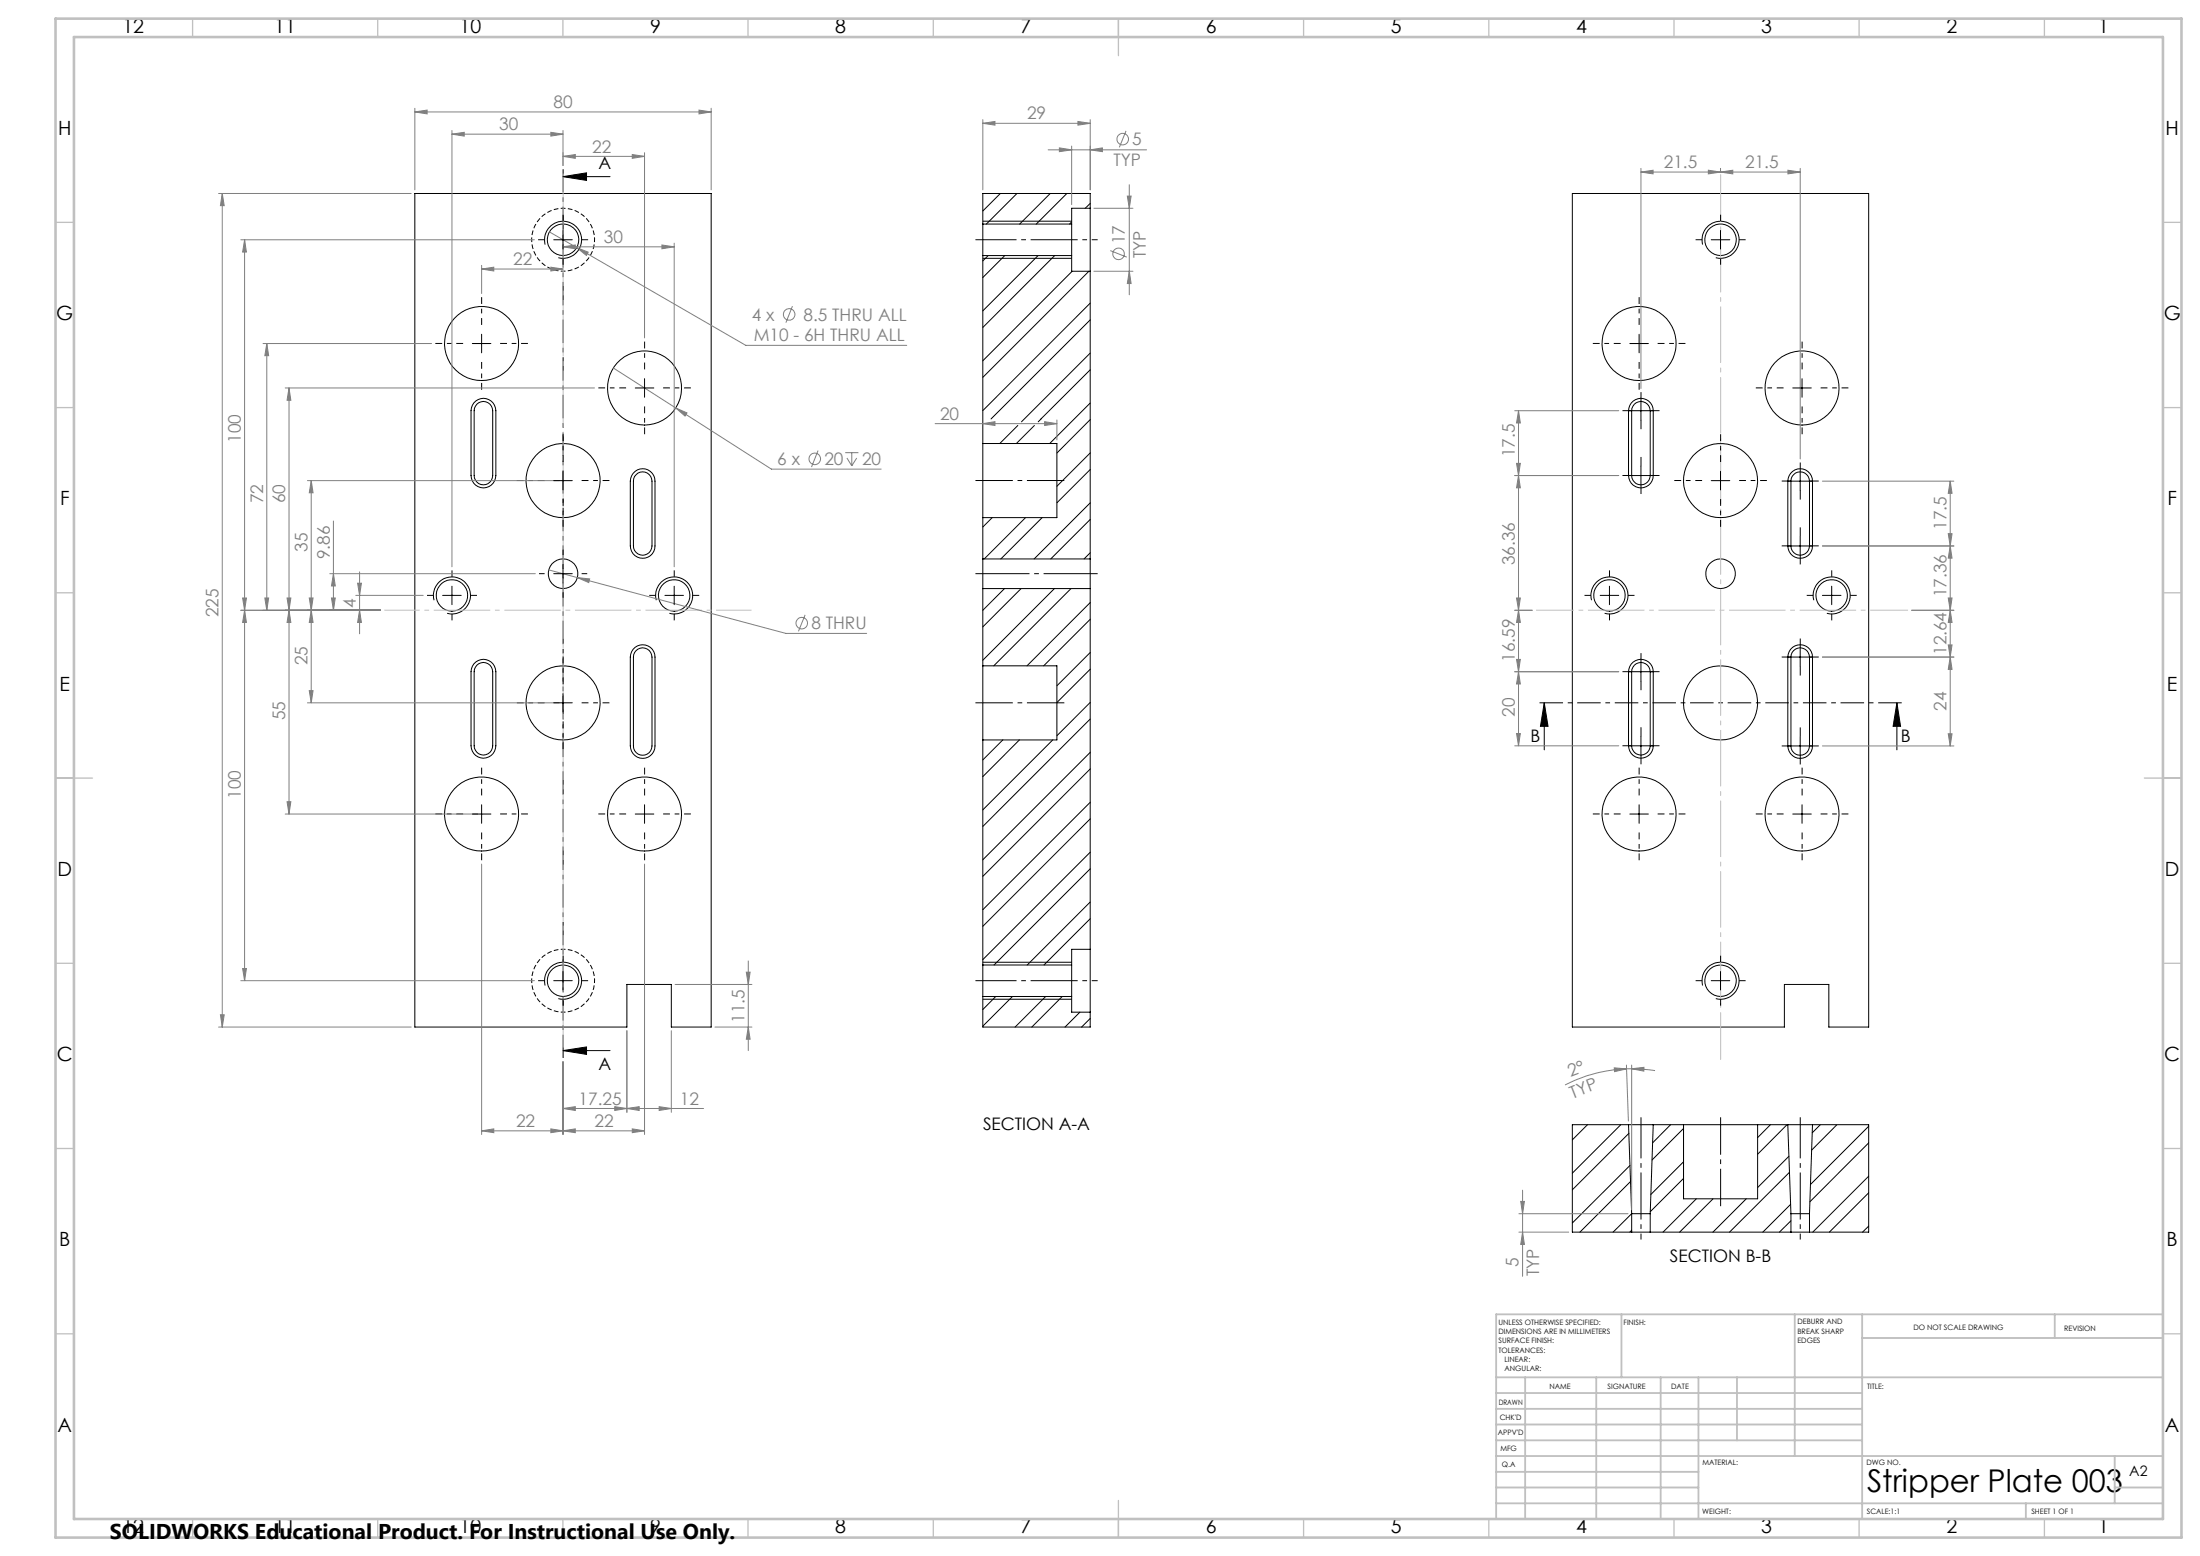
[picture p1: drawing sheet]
<svg xmlns="http://www.w3.org/2000/svg" width="594mm" height="420mm" viewBox="0 0 594 420" stroke-linecap="round" stroke-linejoin="round" font-family="sans-serif">
<path d="M152 56.2a8.5 8.5 0 0 1 7.6 12.4 8.5 8.5 0 0 1-14.5 1 8.5 8.5 0 0 1 5.8-13.3l1.1-.1M152 256.2a8.5 8.5 0 0 1 7.6 12.4 8.5 8.5 0 0 1-14.5 1 8.5 8.5 0 0 1 5.8-13.3l1.1-.1" fill="none" stroke="#000" stroke-width=".27" stroke-dasharray="1.3 .6" stroke-dashoffset=".6" stroke-linecap="butt"/>
<g fill="none" stroke="#000" stroke-width=".27">
<path d="M112 52.2h80v225h-10.7v-11.5h-12v11.5h-57.3zM152 47.7l6.4-1v2zM152 47.7h12.7M265.4 59.7h23.9M270.1 52.2l-4.7 4.8M274.6 52.2l-8.3 8.3M283.6 52.2l-8.3 8.3M288 52.2l-8.2 8.3M289.3 59.9l-.5 .6M294.4 56.2v17M294.4 56.2v-4h-29v8.3M294.4 54.9l-1.4 1.3"/>
<path d="M294.4 56.2h-5.1v4.3M424.5 52.2h80v225h-10.7v-11.5h-12v11.5h-57.3zM147.2 66a5 5 0 0 1 4.4-6.3 5 5 0 0 1 5.4 5.4 5 5 0 0 1-6.3 4.5M149.5 64.7h5M152 62.2v5M265.4 60.5v8.5M265.4 69h23.9M265.4 60.5h23.9M265.4 69v50.7M265.4 69.7h23.9M266.8 69l-1.4 1.4M271.3 69l-5.9 5.9"/>
<path d="M280.3 69l-14.9 14.9M284.8 69l-19.4 19.4M289.3 60.5v8.5M289.3 69v4.2h5.1M289.5 73.2l-24.1 24.2M294 73.2l-28.6 28.7M294.4 73.2v77.7M459.7 66a5 5 0 0 1 4.4-6.3 5 5 0 0 1 5.4 5.4 5 5 0 0 1-6.2 4.5M462 64.7h5M464.5 62.2v5M127.5 92.7h5M130 90.2v5"/>
<path d="M294.4 81.8l-29 29M294.4 95.3l-18.6 18.6M294.4 86.3l-26.8 26.8M294.4 99.8l-13.3 13.3M440.1 92.7h5M442.6 90.2v5M128.4 108.2a3.4 3.4 0 0 1 3.6-.3 3.4 3.4 0 0 1 1.9 3v17.5a3.4 3.4 0 0 1-3.4 3.3 3.4 3.4 0 0 1-3.3-3.3v-17.5a3.5 3.5 0 0 1 1.2-2.7zM128.8 109.1a2.51 2.51 0 0 1 2.7-.5 2.51 2.51 0 0 1 1.5 2.3v17.5a2.5 2.5 0 0 1-2.5 2.5 2.5 2.5 0 0 1-2.5-2.5v-17.5l.1-.7zM171.5 104.7h5M174 102.2v5M265.4 119.7v20M265.4 119.7h20v20h-20"/>
<path d="M274.8 114.8l-4.9 4.9M279.3 114.8l-4.9 4.9M281.1 113.1l-.8 .8M294.4 108.8l-11 10.9M294.4 113.3l-9 9M439.7 110.9a3.3 3.3 0 0 1 3.3-3.4 3.3 3.3 0 0 1 3.4 3.4M439.7 110.9v17.5M439.7 110.9h6.7M441.3 109.1a2.51 2.51 0 0 1 2.7-.5 2.51 2.51 0 0 1 1.6 2.3v17.5a2.5 2.5 0 0 1-2.5 2.5 2.5 2.5 0 0 1-2.6-2.5v-17.5l.1-.7zM443.1 108.4v5M446.4 110.9v17.5M484 104.7h5.1"/>
<path d="M486.6 102.2v5M149.5 129.7h5M152 127.2v5M170.9 127.8a3.3 3.3 0 0 1 3.7-1.1 3.3 3.3 0 0 1 2.2 3.2v17.5a3.3 3.3 0 0 1-3.3 3.3 3.3 3.3 0 0 1-3.3-3.3v-17.5l.3-1.5zM171.8 128.1a2.49 2.49 0 0 1 2.7-.5 2.49 2.49 0 0 1 1.5 2.3v17.5a2.5 2.5 0 0 1-2.5 2.5 2.5 2.5 0 0 1-2.5-2.5v-17.5l.3-1.3zM265.4 139.7v11.2M267.9 139.7l-2.5 2.6M276.9 139.7l-11.2 11.2M281.4 139.7l-11.2 11.2M294.4 135.7l-15.2 15.2M294.4 122.3l-9 9M294.4 126.7l-9 9"/>
<path d="M439.7 128.4a3.3 3.3 0 0 0 3.3 3.3 3.3 3.3 0 0 0 3.4-3.3M439.7 128.4h6.7M443.1 125.9v5M462 129.7h5M464.5 127.2v5M482.7 129.9a3.3 3.3 0 0 1 3.3-3.4 3.3 3.3 0 0 1 3.4 3.4M482.7 129.9v17.5M482.7 129.9h6.7M484.3 128.1a2.49 2.49 0 0 1 2.7-.5 2.49 2.49 0 0 1 1.6 2.3v17.5a2.5 2.5 0 0 1-2.5 2.5 2.5 2.5 0 0 1-2.5-2.5v-17.5l.3-1.3zM486.1 127.4v5M489.4 129.9v17.5M122 158.2v5"/>
<path d="M149.5 154.9h5M152 152.3v5.1M182 158.2v5M265.4 150.9v8M265.4 158.9h29M265.4 158.9v20.8M265.4 150.9h29M271.2 158.9l-5.8 5.8M275.7 158.9l-10.3 10.3M284.7 158.9l-19.3 19.3M289.2 158.9l-20.9 20.8M294.4 150.9v8"/>
<path d="M294.4 149.2l-1.7 1.7M294.4 140.2l-10.7 10.7M294.4 158.9v97.3M434.6 158.2v5M482.7 147.4a3.3 3.3 0 0 0 3.3 3.3 3.3 3.3 0 0 0 3.4-3.3M482.7 147.4h6.7M486.1 144.9v5M494.6 158.2v5M117.2 162a5 5 0 0 1 4.4-6.3 5 5 0 0 1 5.4 5.5 5 5 0 0 1-6.3 4.3M119.5 160.7h5M127.9 179.2a3.4 3.4 0 0 1 3.7-1 3.4 3.4 0 0 1 2.3 3.1v20a3.4 3.4 0 0 1-3.4 3.4 3.4 3.4 0 0 1-3.3-3.4v-20l.3-1.4zM128.8 179.5a2.51 2.51 0 0 1 2.7-.5 2.51 2.51 0 0 1 1.5 2.3v20a2.5 2.5 0 0 1-2.5 2.5 2.5 2.5 0 0 1-2.5-2.5v-20l.1-.6z"/>
<path d="M170.9 175.3a3.3 3.3 0 0 1 3.7-1.1 3.3 3.3 0 0 1 2.2 3.2v23.9a3.3 3.3 0 0 1-3.3 3.4 3.3 3.3 0 0 1-3.3-3.4v-23.9l.3-1.5zM171.8 175.6a2.51 2.51 0 0 1 2.7-.5 2.51 2.51 0 0 1 1.5 2.3v23.9a2.5 2.5 0 0 1-2.5 2.6 2.5 2.5 0 0 1-2.5-2.6v-23.9l.3-1.3zM177.2 162a5 5 0 0 1 4.4-6.3 5 5 0 0 1 5.4 5.5 5 5 0 0 1-6.3 4.3M179.5 160.7h5M265.4 179.7v20M265.4 179.7h20v20h-20M294.4 162.6l-17.1 17.1M294.4 176.1l-9 9M294.4 167.2l-12.6 12.5M429.7 162a5 5 0 0 1 4.4-6.3 5 5 0 0 1 5.4 5.5 5 5 0 0 1-6.3 4.3M432 160.7h5.1M441.3 179.5a2.51 2.51 0 0 1 2.7-.5 2.51 2.51 0 0 1 1.6 2.3v20a2.5 2.5 0 0 1-2.5 2.5 2.5 2.5 0 0 1-2.6-2.5v-20l.1-.6z"/>
<path d="M443.1 178.8v5M482.7 177.4a3.3 3.3 0 0 1 3.3-3.4 3.3 3.3 0 0 1 3.4 3.4M482.7 177.4v23.9M482.7 177.4h6.7M484.3 175.6a2.51 2.51 0 0 1 2.7-.5 2.51 2.51 0 0 1 1.6 2.3v23.9a2.5 2.5 0 0 1-2.5 2.6 2.5 2.5 0 0 1-2.5-2.6v-23.9l.3-1.3zM486.1 174.9v5M489.4 177.4v23.9M489.7 162a5 5 0 0 1 4.4-6.3 5 5 0 0 1 5.4 5.5 5 5 0 0 1-6.2 4.3M492.1 160.7h5M149.5 189.7h5M152 187.2v5M265.4 199.7v60.8"/>
<path d="M270.8 199.7l-5.4 5.4M275.2 199.7l-9.8 9.9M284.2 199.7l-18.8 18.9M294.4 189.6l-9 9M294.4 180.6l-9 9M294.4 194.1l-29 29M416.9 189.7l1.1 6.4h-2.1zM416.9 189.7v12.7M439.7 181.3a3.3 3.3 0 0 1 3.3-3.3 3.3 3.3 0 0 1 3.4 3.3M439.7 181.3v20M439.7 181.3h6.7M443.1 198.8v5"/>
<path d="M446.4 181.3v20M486.1 198.9v5M512.2 189.7l1 6.4h-2.1zM512.2 189.7v12.7M127.5 219.7h5M130 217.2v5M171.5 219.7h5M174 217.2v5M294.4 203.1l-29 29M294.4 216.6l-29 29M294.4 207.6l-29 29M439.7 201.3a3.3 3.3 0 0 0 3.3 3.4 3.3 3.3 0 0 0 3.4-3.4"/>
<path d="M439.7 201.3h6.7M440.1 219.7h5M442.6 217.2v5M482.7 201.3a3.3 3.3 0 0 0 3.3 3.4 3.3 3.3 0 0 0 3.4-3.4M482.7 201.3h6.7M484 219.7h5.1M486.6 217.2v5M294.4 230l-29 29M294.4 221l-29 29M294.4 234.5l-26 26M265.4 259.7h23.9M294.4 256.2v17"/>
<path d="M294.4 243.5l-17 17M294.4 248l-12.5 12.5M294.4 256.2h-5.1v4.3M147.2 266a5 5 0 0 1 4.4-6.3 5 5 0 0 1 5.4 5.4 5 5 0 0 1-6.3 4.4M149.5 264.7h5M152 262.2v5M265.4 260.5v8.5M265.4 269v8.2h29v-4M265.4 269h23.9M265.4 260.5h23.9M265.4 269.7h23.9M268.9 269l-3.5 3.5"/>
<path d="M273.4 269l-8 8M282.3 269l-8.2 8.2M286.8 269l-8.2 8.2M289.3 260.5v8.5M289.3 269v4.2h5.1M291.6 273.2l-4.1 4M294.4 274.9l-2.4 2.3M459.7 266a5 5 0 0 1 4.4-6.3 5 5 0 0 1 5.4 5.4 5 5 0 0 1-6.2 4.4M462 264.7h5M464.5 262.2v5M152 283.6l6.4-1v2zM152 283.6h12.7"/>
<path d="M428.6 303.6l-4.1 4.1M437.6 303.6l-13.1 13.1M439.7 303.6h6.7M439.7 303.6h-15.2v29h16M439.7 303.6l.8 24M439.8 305.9l-15.3 15.3M440.1 314.6l-15.6 15.5M440.2 318.9l-13.6 13.7M446.4 303.6h8.2M446.4 303.6l-.8 24M451.1 303.6l-4.9 4.9M454.6 303.6h20"/>
<path d="M454.6 313.6l-8.9 8.8M454.6 304.6l-8.5 8.5M454.6 318.1l-9 9M454.6 303.6v20h20v-20M474.6 303.6h8.1M478 303.6l-3.4 3.5M482.5 303.6l-7.9 8M482.7 303.6h6.7M482.7 303.6l.9 24M483 312.1l-8.4 8.5M483.2 316.4l-16.2 16.2M489.4 303.6h15.1v29h-15.9"/>
<path d="M489.4 303.6l-.8 24M491.5 303.6l-2.2 2.2M496 303.6l-6.8 6.8M504.5 304l-15.7 15.7M504.5 317.5l-15.1 15.1M504.5 308.5l-15.8 15.9M440.5 327.6h5.1M440.5 332.6h5.1M440.5 327.6v5M440.5 332.1l-.4 .5M440.5 327.6l-5 5M445.6 327.6v5"/>
<path d="M445.6 332.6h38M458 323.6l-9 9M462.5 323.6l-9 9M471.5 323.6l-9 9M483.4 325.1l-7.4 7.5M483.6 327.6h5M483.6 332.6h5M483.6 327.6v5M483.6 329.5l-3.2 3.1M488.6 327.6v5M504.5 331l-1.6 1.6M504.5 322l-10.6 10.6"/>
<circle cx="152" cy="64.7" r="4.3"/>
<circle cx="464.5" cy="64.7" r="4.3"/>
<circle cx="130" cy="92.7" r="10"/>
<circle cx="442.5" cy="92.7" r="10"/>
<circle cx="174" cy="104.7" r="10"/>
<circle cx="486.5" cy="104.7" r="10"/>
<circle cx="152" cy="129.7" r="10"/>
<circle cx="464.6" cy="129.7" r="10"/>
<circle cx="152" cy="154.9" r="4"/>
<circle cx="464.6" cy="154.9" r="4"/>
<circle cx="122" cy="160.7" r="4.2"/>
<circle cx="182" cy="160.7" r="4.3"/>
<circle cx="434.6" cy="160.7" r="4.2"/>
<circle cx="494.6" cy="160.7" r="4.3"/>
<circle cx="152" cy="189.7" r="10"/>
<circle cx="464.6" cy="189.7" r="10"/>
<circle cx="130" cy="219.7" r="10"/>
<circle cx="174" cy="219.7" r="10"/>
<circle cx="442.5" cy="219.7" r="10"/>
<circle cx="486.5" cy="219.7" r="10"/>
<circle cx="152" cy="264.7" r="4.3"/>
<circle cx="464.5" cy="264.7" r="4.2"/>
</g>
<g fill="none" stroke="#808080" stroke-width=".27">
<path d="M112 30.2l3.3-.5v1zM112 29.2v22M112 30.2h80M122 36.2l3.3-.5v1zM122 35.2v117.8M122 36.2h30M148.7 35.7l3.3 .5-3.3 .5zM152 35.2v9.5M188.7 29.7l3.3 .5-3.3 .5zM192 29.2v22M265.4 33.3l3.2-.5v1zM265.4 32.3v18.9"/>
<path d="M265.4 33.3h29M286 39.9l3.3 .5-3.3 .5zM289.3 39.4v15.8M291 32.8l3.4 .5-3.4 .5zM294.4 32.3v18.9M304 35.3l-1.8 4.5M59 52.2h52M60 52.2l.5 3.3h-1zM60 52.2v225M152 42.2l3.3-.5v1zM152 42.2h22M170.7 41.7l3.3 .5-3.3 .5z"/>
<path d="M174 41.2v50M283 40.4h26.6M294.4 40.4l3.2-.5v1zM295.3 56.2h10.6M304.4 52.9h1l-.5 3.3zM304.9 49.9v29.7M443.1 46.4l3.2-.5v1zM443.1 45.5v59.4M443.1 46.4h43M461.3 45.9l3.2 .5-3.2 .5zM464.5 46.4l3.4-.5v1zM464.5 45.5v.6"/>
<path d="M482.7 45.9l3.4 .5-3.4 .5zM486.1 45.5v78.4M65 64.7h79.3M66 64.7l.5 3.3h-1zM66 64.7v200M130 72.6l3.3-.5v1zM130 71.6v7.6M130 72.6h22M148.3 62.6l7.4 4.2M148.7 72.1l3.3 .5-3.3 .5zM152 66.6l3.3-.5v1.1zM152 66.6h30"/>
<path d="M155.7 66.8l3.1 1.3-.5 .9zM155.7 66.8l45.7 26.4h43.4M178.7 66.1l3.3 .5-3.3 .6zM182 65.6v87.4M295.3 73.2h10.6M299.8 67.6l4.4 1.8M304.9 73.2l.5 3.3h-1zM71 92.7h45.5M72 92.7l.5 3.3h-1zM72 92.7v72M165.6 99.3l42.7 27.3h29.6M214 82.6l-1.8 4.5"/>
<path d="M77 104.7h83.5M78 104.7l.5 3.3h-1zM78 104.7v115M182.5 110.1l3 1.4-.5 .8zM252.5 114.4h32.9M265.4 114.4l3.2-.6v1zM282 113.8l3.4 .6-3.4 .4zM285.4 113.4v5.3M409 110.9h28.1M410 110.9l.5 3.3h-1zM410 110.9v90.4M83 129.7h68"/>
<path d="M84 129.7l.5 3.3h-1zM84 129.7v60M220.9 121.6l-1.8 4.5M228.2 122.2h3.6M228.7 123.6l1.3 2.1M230 122.2v3.5M231.3 123.6l-1.3 2.1M409 128.4h28.1M409.5 125.1h1l-.5 3.3zM410 128.4l.5 3.3h-1zM492.1 129.9h35.4M526.6 129.9l.4 3.3h-1z"/>
<path d="M526.6 129.9v71.4M89 154.9h55.5M90 154.9l.5 3.3h-1zM90 140.6v24.1M96.6 157.4h1l-.5 3.3zM97.1 154.4v16.7M148.2 153.8l7.7 2.1M155.9 155.9l3.3 .4-.2 1zM155.9 155.9l56.3 15.1h21.8M492.1 147.4h35.4M526 144.1h1l-.4 3.3zM526.6 147.4l.4 3.3h-1z"/>
<path d="M65 164.7h37.7M65.5 161.4h1l-.5 3.3zM66 164.7l.5 3.3h-1zM71.5 161.4h1l-.5 3.3zM77.5 161.4h1l-.5 3.3zM78 164.7l.5 3.3h-1zM83.5 161.4h1l-.5 3.3zM84 164.7l.5 3.3h-1zM89.5 161.4h1l-.5 3.3zM96.1 160.7h18.2M97.1 164.7l.5 3.3h-1zM217.4 166l-1.8 4.4"/>
<path d="M409 164.7h4.7M409.5 161.4h1l-.5 3.3zM409.5 178h1l-.5 3.3zM410 164.7l.5 3.3h-1zM492.1 177.4h35.4M516.1 164.7h11.4M526 161.4h1l-.4 3.3zM526 174.1h1l-.4 3.3zM526.6 164.7l.4 3.3h-1zM526.6 177.4l.4 3.3h-1zM83 189.7h68M83.5 186.4h1l-.5 3.3z"/>
<path d="M409 181.3h28.1M409.5 198h1l-.5 3.3zM410 181.3l.5 3.3h-1zM526 198.1h1l-.4 3.2zM77 219.7h52M77.5 216.4h1l-.5 3.3zM409 201.3h28.1M492.1 201.3h35.4M130 233.2v73M174 233.2v73M202 259.4v24.2M59 277.2h52"/>
<path d="M59.5 273.9h1l-.5 3.3zM65 264.7h79.3M65.5 261.4h1l-.5 3.3zM169.3 278.2v22M181.3 278.2v22M182.3 265.7h20.7M193 277.2h10M201.5 262.4h1l-.5 3.3zM202 277.2l.5 3.3h-1zM152 299.2l3.3-.5v1zM152 299.2h38M152 286.6v19.6"/>
<path d="M166 298.7l3.3 .5-3.3 .5zM169.3 299.2l3.3-.5v1zM178 298.7l3.3 .5-3.3 .5zM435.9 288.2l3.3 .3-3.3 .8zM439.1 287.5l.6 15.1M439.2 288.5a38.9 38.9 0 0 0-16.6 4.4M440.5 288.5l3.4-.4-.1 1zM440.5 288.5h-1.3M440.5 288.5l6.4 .5M440.5 287.5v39.1M130 305.2l3.3-.5v1zM130 305.2h44"/>
<path d="M148.7 304.7l3.3 .5-3.3 .5zM152 305.2l3.3-.5v1zM170.7 304.7l3.3 .5-3.3 .5zM410.1 332.6h13.4M410.1 327.6h29.5M410.6 324.3h1l-.5 3.3zM411.1 332.6l.5 3.3h-1zM411.1 321.3v23.2"/>
<circle cx="303.1" cy="37.6" r="1.56"/>
<circle cx="302" cy="68.5" r="1.56"/>
<circle cx="213.1" cy="84.9" r="1.56"/>
<circle cx="220" cy="123.8" r="1.56"/>
<circle cx="216.5" cy="168.2" r="1.55"/>
</g>
<path d="M287.4 129.7h-24M287.4 189.7h-24M464.6 325.6v-24" fill="none" stroke="#000" stroke-width=".27" stroke-dasharray="15.2 1.3 1.3 1.3" stroke-dashoffset="5.1" stroke-linecap="butt"/>
<path d="M289.4 64.7h7M289.4 264.7h7M443.1 334.6v-7M486.1 334.6v-7" fill="none" stroke="#000" stroke-width=".27" stroke-dasharray="15.2 1.3 1.3 1.3" stroke-dashoffset="13.6" stroke-linecap="butt"/>
<path d="M289.4 64.7h-26M289.4 264.7h-26M443.1 301.6v26M486.1 301.6v26" fill="none" stroke="#000" stroke-width=".27" stroke-dasharray="15.2 1.3 1.3 1.3" stroke-dashoffset="4.1" stroke-linecap="butt"/>
<path d="M296.4 154.8h-33" fill="none" stroke="#000" stroke-width=".27" stroke-dasharray="15.2 1.3 1.3 1.3" stroke-dashoffset=".6" stroke-linecap="butt"/>
<path d="M152 45.7v239.9" fill="none" stroke="#000" stroke-width=".27" stroke-dasharray="6.3 1.3 1.3 1.3" stroke-dashoffset=".1" stroke-linecap="butt"/>
<path d="M514.2 189.7h-99.2" fill="none" stroke="#000" stroke-width=".27" stroke-dasharray="6.3 1.3 1.3 1.3" stroke-dashoffset="-.7" stroke-linecap="butt"/>
<path d="M103.8 164.7h99.1" fill="none" stroke="#c0c0c0" stroke-width=".27" stroke-dasharray="15.2 1.3 1.3 1.3" stroke-dashoffset="5.7" stroke-linecap="butt"/>
<path d="M152 282.7v-235.8" fill="none" stroke="#c0c0c0" stroke-width=".27" stroke-dasharray="15.2 1.3 1.3 1.3" stroke-dashoffset="4" stroke-linecap="butt"/>
<path d="M414.7 164.7h100.5" fill="none" stroke="#c0c0c0" stroke-width=".27" stroke-dasharray="15.2 1.3 1.3 1.3" stroke-dashoffset="5" stroke-linecap="butt"/>
<path d="M464.6 286.1v-239.1" fill="none" stroke="#c0c0c0" stroke-width=".27" stroke-dasharray="15.2 1.3 1.3 1.3" stroke-dashoffset="2.4" stroke-linecap="butt"/>
<g fill="none" stroke="#000" stroke-width=".27" stroke-dasharray="15.2 1.3 1.3 1.3" stroke-dashoffset="13.4" stroke-linecap="butt">
<path d="M125 92.7h-7.5M130 87.7v-7.5M130 97.7v7.5M135 92.7h7.5M174 99.7v-7.5M437.6 92.7h-7.5M442.6 87.7v-7.5M442.6 97.7v7.5M447.6 92.7h7.5M486.6 99.7v-7.5M169 104.7h-7.5M174 109.7v7.5"/>
<path d="M179 104.7h7.5M481.6 104.7h-7.5M486.6 109.7v7.5M491.6 104.7h7.5M147 129.7h-7.5M152 124.7v-7.5M152 134.7v7.5M157 129.7h7.5M459.6 129.7h-7.5M464.6 124.7v-7.5M464.6 134.7v7.5M469.6 129.7h7.5"/>
<path d="M147 189.7h-7.5M152 184.7v-7.5M152 194.7v7.5M157 189.7h7.5M125 219.7h-7.5M130 214.7v-7.5M135 219.7h7.5M169 219.7h-7.5M174 214.7v-7.5M179 219.7h7.5M437.6 219.7h-7.5M442.6 214.7v-7.5"/>
<path d="M447.6 219.7h7.5M481.6 219.7h-7.5M486.6 214.7v-7.5M491.6 219.7h7.5M130 224.7v7.5M174 224.7v7.5M442.6 224.7v7.5M486.6 224.7v7.5"/>
</g>
<g fill="none" stroke="#000" stroke-width=".27" stroke-dasharray="15.2 1.3 1.3 1.3" stroke-linecap="butt">
<path d="M152 59.7v-1.7M464.6 59.7v-1.7M147 64.7h-1.7M152 69.7v1.8M157 64.7h1.8M459.6 64.7h-1.8M464.6 69.7v1.8M469.6 64.7h1.7M440.6 110.8h-2.5M443.1 108.3v-2.5M443.1 113.3v2.5M445.6 110.8h2.5"/>
<path d="M440.6 128.3h-2.5M443.1 125.8v-2.5M443.1 130.8v2.5M445.6 128.3h2.5M483.6 129.8h-2.5M486.1 127.3v-2.5M486.1 132.3v2.5M488.6 129.8h2.5M122 155.7v-1.7M147 154.8h-1.5M152 149.8v-1.5M152 159.8v1.5"/>
<path d="M157 154.8h1.5M182 155.7v-1.7M434.6 155.7v-1.7M483.6 147.3h-2.5M486.1 144.8v-2.5M486.1 149.8v2.5M488.6 147.3h2.5M494.6 155.7v-1.7M117 160.7h-1.7M122 165.7v1.8M127 160.7h1.8M177 160.7h-1.7"/>
<path d="M182 165.7v1.8M187 160.7h1.8M429.6 160.7h-1.8M434.6 165.7v1.8M439.6 160.7h1.7M443.1 178.8v-2.5M483.6 177.3h-2.5M486.1 174.8v-2.5M486.1 179.8v2.5M488.6 177.3h2.5M489.6 160.7h-1.8M494.6 165.7v1.8"/>
<path d="M499.6 160.7h1.7M440.6 181.3h-2.5M443.1 198.8v-2.5M443.1 183.8v2.5M445.6 181.3h2.5M486.1 198.8v-2.5M440.6 201.3h-2.5M443.1 203.8v2.5M445.6 201.3h2.5M483.6 201.3h-2.5M486.1 203.8v2.5M488.6 201.3h2.5"/>
<path d="M152 259.7v-1.7M464.6 259.7v-1.7M147 264.7h-1.7M152 269.7v1.8M157 264.7h1.8M459.6 264.7h-1.8M464.6 269.7v1.8M469.6 264.7h1.7"/>
</g>
<g fill="none" stroke="#c0c0c0" stroke-width=".35">
<path d="M52 5v5M102 5v5M152 5v5M202 5v5M252 5v5M302 5v10M352 5v5M402 5v5M452 5v5M502 5v5M552 5v5M15 60h5"/>
<path d="M584 60h5M15 110h5M584 110h5M15 160h5M584 160h5M15 210h10M579 210h10M15 260h5M584 260h5M15 310h5M584 310h5M15 360h5"/>
<path d="M584 360h5M52 410v5M102 410v5M152 410v5M202 410v5M252 410v5M302 405v10M352 410v5M402 410v5M452 410v5M502 410v5M552 410v5"/>
</g>
<g fill="none" stroke="#c0c0c0" stroke-width=".5">
<path d="M437.8 354.8v17M484.6 354.8v38.2M502.8 354.8v55.2M554.8 354.8v6.4M584 354.8h-180v55.2M404 371.8h180M404 376h98.8M411.8 371.8v38.2M431 371.8v38.2M448.4 371.8v38.2M458.6 371.8v38.2M469 371.8v17"/>
<path d="M502.8 361.2h81.2M404 388.8h98.8M404 384.5h98.8M404 380.3h98.8M404 397.3h54.6M404 393h180M571 393v12.8M404 405.8h180M404 401.5h54.6M547 405.8v4.2M571 401.5h13"/>
</g>
<path d="M15 5h574v410h-574zM20 10h564v400h-564z" fill="none" stroke="#c0c0c0" stroke-width=".7"/>
<g fill="#000">
<path d="M152 47.7l6.4-1v2zM152 283.6l6.4-1v2z"/>
<path d="M512.2 189.7l1 6.4h-2.1zM416.9 189.7l1.1 6.4h-2.1z"/>
</g>
<g fill="#808080">
<path d="M178 298.7l3.3 .5-3.3 .5zM169.3 299.2l3.3-.5v1z"/>
<path d="M182.5 110.1l2.5 2.2 .5-.8zM155.7 66.8l2.6 2.2 .5-.9zM155.9 155.9l3.1 1.4 .2-1zM112 30.2l3.3-.5v1zM188.7 29.7l3.3 .5-3.3 .5z"/>
<path d="M59.5 273.9h1l-.5 3.3zM60 52.2l.5 3.3h-1zM202 277.2l.5 3.3h-1zM201.5 262.4h1l-.5 3.3z"/>
<path d="M148.7 72.1l3.3 .5-3.3 .5zM130 72.6l3.3-.5v1zM170.7 41.7l3.3 .5-3.3 .5zM152 42.2l3.3-.5v1zM148.7 304.7l3.3 .5-3.3 .5zM130 305.2l3.3-.5v1zM170.7 304.7l3.3 .5-3.3 .5zM152 305.2l3.3-.5v1zM461.3 45.9l3.2 .5-3.2 .5zM443.1 46.4l3.2-.5v1zM482.7 45.9l3.4 .5-3.4 .5zM464.5 46.4l3.4-.5v1z"/>
<path d="M152 299.2l3.3-.5v1zM166 298.7l3.3 .5-3.3 .5zM122 36.2l3.3-.5v1zM148.7 35.7l3.3 .5-3.3 .5zM152 66.6l3.3-.5v1.1zM178.7 66.1l3.3 .5-3.3 .6z"/>
<path d="M97.1 164.7l.5 3.3h-1zM96.6 157.4h1l-.5 3.3zM83.5 186.4h1l-.5 3.3zM84 164.7l.5 3.3h-1zM77.5 216.4h1l-.5 3.3zM78 164.7l.5 3.3h-1zM65.5 261.4h1l-.5 3.3zM66 164.7l.5 3.3h-1zM409.5 161.4h1l-.5 3.3zM410 128.4l.5 3.3h-1zM526 161.4h1l-.4 3.3zM526.6 147.4l.4 3.3h-1z"/>
<path d="M90 154.9l.5 3.3h-1zM89.5 161.4h1l-.5 3.3zM84 129.7l.5 3.3h-1zM83.5 161.4h1l-.5 3.3zM78 104.7l.5 3.3h-1zM77.5 161.4h1l-.5 3.3zM72 92.7l.5 3.3h-1zM71.5 161.4h1l-.5 3.3zM66 64.7l.5 3.3h-1zM65.5 161.4h1l-.5 3.3zM410 164.7l.5 3.3h-1zM409.5 178h1l-.5 3.3zM526.6 164.7l.4 3.3h-1zM526 174.1h1l-.4 3.3z"/>
<path d="M291 32.8l3.4 .5-3.4 .5zM265.4 33.3l3.2-.5v1z"/>
<path d="M286 39.9l3.3 .5-3.3 .5zM294.4 40.4l3.2-.5v1zM265.4 114.4l3.2-.6v1zM282 113.8l3.4 .6-3.4 .4z"/>
<path d="M440.5 288.5l3.4-.4-.1 1zM435.9 288.2l3.3 .3-3.3 .8z"/>
<path d="M411.1 332.6l.5 3.3h-1zM410.6 324.3h1l-.5 3.3z"/>
<path d="M304.4 52.9h1l-.5 3.3zM304.9 73.2l.5 3.3h-1z"/>
<path d="M409.5 125.1h1l-.5 3.3zM410 110.9l.5 3.3h-1z"/>
<path d="M410 181.3l.5 3.3h-1zM409.5 198h1l-.5 3.3zM526.6 177.4l.4 3.3h-1zM526 198.1h1l-.4 3.2zM526.6 129.9l.4 3.3h-1zM526 144.1h1l-.4 3.3z"/>
</g>
<text font-size="8.5" x="504.1" y="402.7">Stripper Plate 003</text>
<text font-size="5.8" x="29.7" y="415.3">SOLIDWORKS Educational Product. For Instructional Use Only.</text>
<g font-size="5.3">
<text x="33.1" y="8.9">12</text>
<text x="74.1" y="8.9">11</text>
<text x="124.1" y="8.9">10</text>
<text x="175.5" y="8.9">9</text>
<text x="225.5" y="8.9">8</text>
<text x="275.5" y="8.9">7</text>
<text x="325.5" y="8.9">6</text>
<text x="375.5" y="8.9">5</text>
<text x="425.5" y="8.9">4</text>
<text x="475.5" y="8.9">3</text>
<text x="525.5" y="8.9">2</text>
<text x="566.5" y="8.9">1</text>
<text x="15.7" y="36.4">H</text>
<text x="584.7" y="36.4">H</text>
<text x="15.2" y="86.4">G</text>
<text x="584.2" y="86.4">G</text>
<text x="16.2" y="136.4">F</text>
<text x="585.2" y="136.4">F</text>
<text x="16.1" y="186.4">E</text>
<text x="585.1" y="186.4">E</text>
<text x="15.5" y="236.4">D</text>
<text x="584.5" y="236.4">D</text>
<text x="15.4" y="286.4">C</text>
<text x="584.4" y="286.4">C</text>
<text x="16" y="336.4">B</text>
<text x="585" y="336.4">B</text>
<text x="15.5" y="386.4">A</text>
<text x="584.5" y="386.4">A</text>
<text x="33.1" y="413.9">12</text>
<text x="74.1" y="413.9">11</text>
<text x="124.1" y="413.9">10</text>
<text x="175.5" y="413.9">9</text>
<text x="225.5" y="413.9">8</text>
<text x="275.5" y="413.9">7</text>
<text x="325.5" y="413.9">6</text>
<text x="375.5" y="413.9">5</text>
<text x="425.5" y="413.9">4</text>
<text x="475.5" y="413.9">3</text>
<text x="525.5" y="413.9">2</text>
<text x="566.5" y="413.9">1</text>
</g>
<g font-size="4.7" fill="#808080">
<text x="149.5" y="29.2">80</text>
<text x="134.8" y="35.2">30</text>
<text x="277.3" y="32.3">29</text>
<text x="159.9" y="41.2">22</text>
<text x="305.7" y="39.3">5</text>
<text x="300.6" y="44.9">TYP</text>
<text x="449.2" y="45.4">21.5</text>
<text x="471.2" y="45.4">21.5</text>
<text x="163" y="65.6">30</text>
<text x="303.7" y="65.9" transform="rotate(-90 303.7 65.9)">17</text>
<text x="138.5" y="71.6">22</text>
<text x="309.4" y="69.7" transform="rotate(-90 309.4 69.7)">TYP</text>
<text x="203" y="86.6">4 x</text>
<text x="217" y="86.6">8.5 THRU ALL</text>
<text x="203.5" y="92.2">M10 - 6H THRU ALL</text>
<text x="253.8" y="113.3">20</text>
<text x="65" y="119.5" transform="rotate(-90 65 119.5)">100</text>
<text x="209.9" y="125.6">6 x</text>
<text x="222.6" y="125.6">20</text>
<text x="232.7" y="125.6">20</text>
<text x="409" y="123.4" transform="rotate(-90 409 123.4)">17.5</text>
<text x="71" y="135.9" transform="rotate(-90 71 135.9)">72</text>
<text x="77" y="135.9" transform="rotate(-90 77 135.9)">60</text>
<text x="525.6" y="143" transform="rotate(-90 525.6 143)">17.5</text>
<text x="83" y="149" transform="rotate(-90 83 149)">35</text>
<text x="89" y="150.9" transform="rotate(-90 89 150.9)">9.86</text>
<text x="409" y="152.5" transform="rotate(-90 409 152.5)">36.36</text>
<text x="525.6" y="161.2" transform="rotate(-90 525.6 161.2)">17.36</text>
<text x="59" y="166.6" transform="rotate(-90 59 166.6)">225</text>
<text x="96.1" y="164" transform="rotate(-90 96.1 164)">4</text>
<text x="219.1" y="169.9">8 THRU</text>
<text x="83" y="179.5" transform="rotate(-90 83 179.5)">25</text>
<text x="409" y="178.7" transform="rotate(-90 409 178.7)">16.59</text>
<text x="525.6" y="176.8" transform="rotate(-90 525.6 176.8)">12.64</text>
<text x="525.6" y="191.8" transform="rotate(-90 525.6 191.8)">24</text>
<text x="77" y="194.4" transform="rotate(-90 77 194.4)">55</text>
<text x="409" y="193.5" transform="rotate(-90 409 193.5)">20</text>
<text x="65" y="215.7" transform="rotate(-90 65 215.7)">100</text>
<text x="201" y="276.1" transform="rotate(-90 201 276.1)">11.5</text>
<text x="424" y="290.8" transform="rotate(-21 424 290.8)">2°</text>
<text x="156.2" y="298.2">17.25</text>
<text x="183.5" y="298.2">12</text>
<text x="424.6" y="296.6" transform="rotate(-21 424.6 296.6)">TYP</text>
<text x="139.3" y="304.2">22</text>
<text x="160.5" y="304.2">22</text>
<text x="410" y="342" transform="rotate(-90 410 342)">5</text>
<text x="415.6" y="344.5" transform="rotate(-90 415.6 344.5)">TYP</text>
</g>
<g font-size="4.7">
<text x="161.6" y="45.5">A</text>
<text x="413.2" y="200.2">B</text>
<text x="513.2" y="200.2">B</text>
<text x="161.6" y="288.9">A</text>
<text x="265.4" y="305">SECTION A-A</text>
<text x="450.9" y="340.7">SECTION B-B</text>
</g>
<text font-size="3.9" x="574.9" y="398.5">A2</text>
<g font-size="2">
<text x="404.6" y="357.6">UNLESS OTHERWISE SPECIFIED:</text>
<text x="438.4" y="357.6">FINISH:</text>
<text x="485.3" y="357.5">DEBURR AND</text>
<text x="485.3" y="360">BREAK SHARP</text>
<text x="516.6" y="359">DO NOT SCALE DRAWING</text>
<text x="557.3" y="359.2">REVISION</text>
<text x="404.6" y="360.1">DIMENSIONS ARE IN MILLIMETERS</text>
<text x="404.6" y="362.6">SURFACE FINISH:</text>
<text x="404.6" y="365.1">TOLERANCES:</text>
<text x="485.3" y="362.5">EDGES</text>
<text x="406.2" y="367.6">LINEAR:</text>
<text x="406.2" y="370.1">ANGULAR:</text>
<text x="418.3" y="375">NAME</text>
<text x="434" y="374.9">SIGNATURE</text>
<text x="451.2" y="374.9">DATE</text>
<text x="504.1" y="374.9">TITLE:</text>
<text x="404.6" y="379.1">DRAWN</text>
<text x="404.9" y="383.3">CHK'D</text>
<text x="404.4" y="387.4">APPV'D</text>
<text x="405.1" y="391.8">MFG</text>
<text x="405.5" y="396">Q.A</text>
<text x="459.6" y="395.5">MATERIAL:</text>
<text x="504" y="395.5">DWG NO.</text>
<text x="459.6" y="408.5">WEIGHT:</text>
<text x="504.1" y="408.6">SCALE:1:1</text>
<text x="548.5" y="408.6">SHEET 1 OF 1</text>
</g>
</svg>
